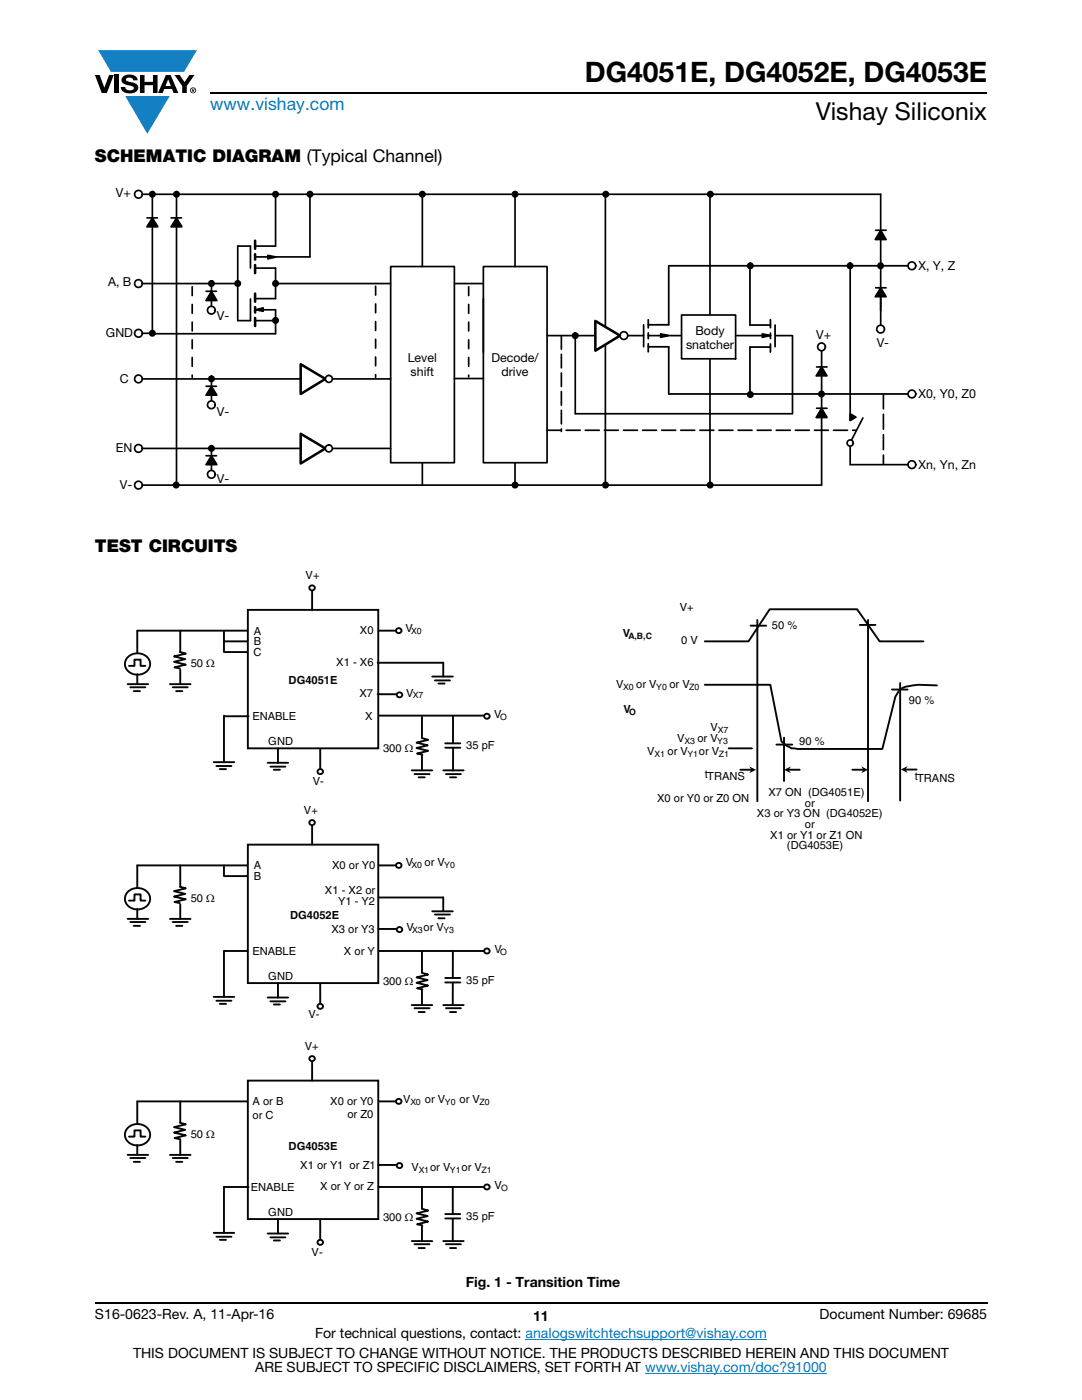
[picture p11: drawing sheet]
<svg xmlns="http://www.w3.org/2000/svg" width="216mm" height="279mm" viewBox="0 0 216 279" stroke-linecap="round" stroke-linejoin="round" font-family="sans-serif">
<g fill="#147fc3">
<path d="M19.6 10h19.7l-2.6 4.3h-1.1h-13.5z"/>
<path d="M25 19.2h8.9l-4.5 7.5z"/>
</g>
<g fill="#000">
<path d="M18.9 15h1l.9 2.5 1-2.5h.9l-1.4 3.6h-1zM22.9 15h.9v3.6h-.9zM24.6 15.3a2.1 2.1 0 0 1 2.8 .3l.1 .4h-.9a.79 .79 0 0 0-.7-.5 .79 .79 0 0 0-.8 .4l.3 .3 1 .2a1.08 1.08 0 0 1 1.2 1 1.08 1.08 0 0 1-1.1 1.2 1.73 1.73 0 0 1-2.4-1.2h.9a.96 .96 0 0 0 .8 .6 .96 .96 0 0 0 .9-.4 1.31 1.31 0 0 0-1.2-.6 1.03 1.03 0 0 1-1.1-.6 1.03 1.03 0 0 1 .2-1.1zM27.9 15h.9v1.3h1.7v-1.3h.9v3.6h-.9v-1.6h-1.7v1.6h-.9zM34.8 15h1.1l.9 1.4 1-1.4h1l-1.5 2.2v1.4h-.9v-1.4z"/>
<path d="M33.6 15.9l.5 1.3h-1.1zM33.1 15l-1.6 3.6h1l.3-.8h1.5l.3 .8h1l-1.6-3.6z"/>
<path d="M38.4 17.8h.2v.2h-.2zM38.3 17.7v.7h.1v-.3l.4 .3-.2-.3 .2-.2-.1-.2z"/>
<path d="M38.1 18a.46 .46 0 0 1 .9 0 .46 .46 0 0 1-.9 0zM37.9 18a.6 .6 0 0 0 1.2 0 .6 .6 0 0 0-1.2 0z"/>
</g>
<path d="M42 18.6h155M18.9 260h178.1" fill="none" stroke="#000" stroke-width=".36"/>
<path d="M104.9 267.3h48.1M128.7 274h36.3" fill="none" stroke="#007ec4" stroke-width=".2"/>
<path d="M21.1 37.2h173.7v60.9h-173.7z" fill="#fff"/>
<path d="M28.4 75.6h31.6M128.4 64.8v4.4M129.4 67h6.4M133.4 66.9l-1.6-.3v.7l1.4-.3M147 67h6.8" fill="none" stroke="#000" stroke-width=".34"/>
<path d="M129.4 64.8h4M129.4 63.8v1.6M129.4 66.4v1.2M129.4 68.6v1.6M129.4 69.2h4M133.5 78.6h47.7" fill="none" stroke="#000" stroke-width=".35"/>
<path d="M131.8 66.6l1.6 .3-1.6 .4z" fill="#000"/>
<path d="M176.3 78.6v14.1" fill="none" stroke="#000" stroke-width=".34" stroke-dasharray="3 1.1"/>
<circle cx="182" cy="78.6" r=".77" fill="#fff"/>
<g fill="none" stroke="#000" stroke-width=".34">
<path d="M28.4 38.8h147.3M120.8 38.8v58M141.7 38.8v23.9M109.2 67h9.6M125.3 67h3.1M141.7 71.6v25.2M154.8 67h3.2"/>
<circle cx="182" cy="78.6" r=".77"/>
</g>
<path d="M133.4 69.2v9.4" fill="none" stroke="#000" stroke-width=".35"/>
<circle cx="124.5" cy="67" r=".77" fill="#fff"/>
<g fill="none" stroke="#000" stroke-width=".34">
<path d="M102.8 38.8v14.4M96.4 53.2h12.8v39.1h-12.8zM55 61.8v4.8M153.7 66.9l-1.6-.3v.7l1.4-.3"/>
<circle cx="124.5" cy="67" r=".77"/>
</g>
<path d="M149.6 53.2v11.7h4.1M181.2 53h-47.7l-.1 11.8M149.6 69.3h4.1M149.6 69.3v9.2M153.7 63.8v1.6M153.7 66.5v1.1M153.7 68.6v1.7M154.7 64.9v4.3" fill="none" stroke="#000" stroke-width=".35"/>
<path d="M152.1 66.6l1.6 .3-1.6 .4z" fill="#000"/>
<circle cx="182" cy="53" r=".77" fill="#fff"/>
<g fill="none" stroke="#000" stroke-width=".34">
<path d="M162.9 73.2h2.1M162.9 75h2.1l-1.1-1.8-1 1.8M163.9 70v8.6"/>
<circle cx="182" cy="53" r=".77"/>
</g>
<path d="M163.9 73.2l1.1 1.8h-2.1z" fill="#000"/>
<circle cx="163.9" cy="69.2" r=".77" fill="#fff"/>
<g fill="none" stroke="#000" stroke-width=".34">
<path d="M169.6 53v30.9M169.6 89.1v3.6M172.2 83.4l-2.6 4.9"/>
<circle cx="163.9" cy="69.2" r=".77"/>
</g>
<circle cx="169.6" cy="88.4" r=".62" fill="#fff"/>
<g fill="none" stroke="#000" stroke-width=".34">
<path d="M163.9 78.6v18.2M162.9 81.5h2.1M162.9 83.3h2.1l-1.1-1.8-1 1.8M169.6 82.6v1.3M169.6 92.7h11.6M169.7 82.6l1.1 .6-1.2 .7"/>
<circle cx="169.6" cy="88.4" r=".62"/>
</g>
<path d="M163.9 81.5l1.1 1.8h-2.1zM169.7 82.6l1.1 .6-1.2 .7z" fill="#000"/>
<path d="M109.2 85.9h61.5" fill="none" stroke="#000" stroke-width=".34" stroke-dasharray="2.8 1"/>
<circle cx="182" cy="92.7" r=".77" fill="#fff"/>
<g fill="none" stroke="#000" stroke-width=".34">
<path d="M174.7 59.2l1-1.8 1.1 1.8h-2.1M174.7 57.4h2.1"/>
<circle cx="182" cy="92.7" r=".77"/>
</g>
<path d="M175.7 57.4l1.1 1.8h-2.1z" fill="#000"/>
<circle cx="175.7" cy="65.7" r=".77" fill="#fff"/>
<g fill="none" stroke="#000" stroke-width=".34">
<path d="M55 38.8v10.3h-4.1M84.3 38.8v14.4M175.7 38.8v26.1M28.4 56.6h19M50 53.5v-4.4h-2.6v14.9h2.6v-4.3M50.9 53.5h4.1v6.1h-4.1M50.9 51.3h10.9M55 51.3l-1.6-.3v.7l1.4-.4M55 56.6h23M78 53.2h12.7v39.1h-12.7zM90.7 56.6h5.7M96.4 59.6v10.7"/>
<path d="M174.7 47.8l1-1.8 1.1 1.8h-2.1M174.7 46h2.1M41.1 77.1h2.1M41.2 78.9h2.1l-1.1-1.8-1.1 1.8M42.2 75.6v4.4M50.9 64h4.1M50.9 61.8h4.1M51 61.8l1.5-.4v.7l-1.4-.3M114.8 67v15.6h43.2M158.1 67v15.6M28.4 96.8h135.5M84.3 92.3v4.5"/>
<path d="M102.8 92.3v4.5"/>
<circle cx="175.7" cy="65.7" r=".77"/>
</g>
<path d="M53.4 51l1.6 .3-1.6 .4zM175.7 46l1.1 1.8h-2.1zM42.2 77.1l1.1 1.8h-2.1zM51 61.8l1.5-.4v.7z" fill="#000"/>
<path d="M112 67v19.1" fill="none" stroke="#000" stroke-width=".34" stroke-dasharray="2.7 1"/>
<path d="M74.9 57.1v18.2M93.5 57.2v18" fill="none" stroke="#000" stroke-width=".34" stroke-dasharray="1.8 1.8"/>
<path d="M50.9 48v1.7M50.9 50.7v1.1M50.9 52.9v1.6M50.9 58.6v1.6M50.9 61.3v1.1M50.9 63.4v1.7" fill="none" stroke="#000" stroke-width=".51"/>
<circle cx="42.2" cy="80.8" r=".77" fill="#fff"/>
<circle cx="42.2" cy="80.8" r=".77" fill="none" stroke="#000" stroke-width=".34"/>
<path d="M60 72.7l4.9 2.9-4.9 3z" fill="#fff"/>
<path d="M60 72.7l4.9 2.9-4.9 3z" fill="none" stroke="#000" stroke-width=".51"/>
<circle cx="65.6" cy="75.6" r=".69" fill="#fff"/>
<g fill="none" stroke="#000" stroke-width=".34">
<path d="M61.8 38.8v12.5M66.4 75.6h11.6M90.7 75.5h5.7"/>
<circle cx="65.6" cy="75.6" r=".69"/>
</g>
<circle cx="27.6" cy="56.6" r=".77" fill="#fff"/>
<circle cx="27.6" cy="56.6" r=".77" fill="none" stroke="#000" stroke-width=".34"/>
<circle cx="27.6" cy="75.6" r=".77" fill="#fff"/>
<circle cx="27.6" cy="75.6" r=".77" fill="none" stroke="#000" stroke-width=".34"/>
<path d="M38.4 57.2v18.1" fill="none" stroke="#000" stroke-width=".34" stroke-dasharray="1.8 1.8"/>
<path d="M118.8 64l4.9 3-4.9 3z" fill="#fff"/>
<path d="M118.8 64l4.9 3-4.9 3z" fill="none" stroke="#000" stroke-width=".51"/>
<path d="M41.1 60l1.1-1.9 1.1 1.9h-2.1M41.1 58.1h2.1M42.2 56.5v4.6" fill="none" stroke="#000" stroke-width=".34"/>
<path d="M42.2 58.1l1.1 1.9h-2.1z" fill="#000"/>
<circle cx="42.2" cy="61.9" r=".77" fill="#fff"/>
<g fill="none" stroke="#000" stroke-width=".34">
<path d="M28.4 66.5h2.1"/>
<circle cx="42.2" cy="61.9" r=".77"/>
</g>
<circle cx="27.6" cy="66.5" r=".77" fill="#fff"/>
<g fill="none" stroke="#000" stroke-width=".34">
<path d="M28.4 89.5h31.6M41.1 91h2.1M41.2 92.7h2.1l-1.1-1.7-1.1 1.7M42.2 89.6v4.3"/>
<circle cx="27.6" cy="66.5" r=".77"/>
</g>
<path d="M42.2 91l1.1 1.7h-2.1z" fill="#000"/>
<circle cx="42.2" cy="94.7" r=".77" fill="#fff"/>
<circle cx="42.2" cy="94.7" r=".77" fill="none" stroke="#000" stroke-width=".34"/>
<path d="M60 86.6l4.9 2.9-4.9 3z" fill="#fff"/>
<path d="M60 86.6l4.9 2.9-4.9 3z" fill="none" stroke="#000" stroke-width=".51"/>
<circle cx="65.6" cy="89.5" r=".69" fill="#fff"/>
<g fill="none" stroke="#000" stroke-width=".34">
<path d="M66.4 89.5h11.5"/>
<circle cx="65.6" cy="89.5" r=".69"/>
</g>
<circle cx="27.6" cy="89.5" r=".77" fill="#fff"/>
<circle cx="27.6" cy="89.5" r=".77" fill="none" stroke="#000" stroke-width=".34"/>
<circle cx="27.6" cy="38.8" r=".77" fill="#fff"/>
<circle cx="27.6" cy="38.8" r=".77" fill="none" stroke="#000" stroke-width=".34"/>
<circle cx="27.6" cy="96.8" r=".77" fill="#fff"/>
<g fill="none" stroke="#000" stroke-width=".34">
<path d="M30.4 38.8v27.8h24.6M35.2 38.8v58M29.3 45.3l1.1-1.8 1.1 1.8h-2.1M29.3 43.5h2.1M34.1 45.3l1.1-1.8 1.1 1.8h-2.1M34.1 43.5h2.1M136 62.9h10.8v8.7h-10.8z"/>
<circle cx="30.4" cy="38.8" r=".53"/>
<circle cx="35.2" cy="38.8" r=".53"/>
<circle cx="55" cy="38.8" r=".53"/>
<circle cx="61.8" cy="38.8" r=".53"/>
<circle cx="84.3" cy="38.8" r=".53"/>
<circle cx="102.8" cy="38.8" r=".53"/>
<circle cx="120.9" cy="38.8" r=".53"/>
<circle cx="141.7" cy="38.8" r=".53"/>
<circle cx="42.2" cy="56.6" r=".53"/>
<circle cx="47.4" cy="56.6" r=".53"/>
<circle cx="55" cy="56.6" r=".53"/>
<circle cx="149.7" cy="53" r=".53"/>
<circle cx="169.6" cy="53" r=".53"/>
<circle cx="175.7" cy="53" r=".53"/>
<circle cx="30.4" cy="66.5" r=".53"/>
<circle cx="42.2" cy="75.6" r=".53"/>
<circle cx="55" cy="64" r=".53"/>
<circle cx="114.8" cy="67" r=".53"/>
<circle cx="149.7" cy="78.7" r=".53"/>
<circle cx="163.9" cy="78.6" r=".53"/>
<circle cx="27.6" cy="96.8" r=".77"/>
<circle cx="35.1" cy="96.8" r=".53"/>
<circle cx="42.2" cy="89.5" r=".53"/>
<circle cx="102.8" cy="96.8" r=".53"/>
<circle cx="120.8" cy="96.8" r=".53"/>
<circle cx="141.7" cy="96.8" r=".53"/>
</g>
<g fill="#000">
<path d="M30.4 43.5l1.1 1.8h-2.1zM35.2 43.5l1.1 1.8h-2.1z"/>
<circle cx="30.4" cy="38.8" r=".53"/>
<circle cx="35.2" cy="38.8" r=".53"/>
<circle cx="84.3" cy="38.8" r=".53"/>
<circle cx="102.8" cy="38.8" r=".53"/>
<circle cx="120.9" cy="38.8" r=".53"/>
<circle cx="141.7" cy="38.8" r=".53"/>
<circle cx="42.2" cy="56.6" r=".53"/>
<circle cx="47.4" cy="56.6" r=".53"/>
<circle cx="55" cy="56.6" r=".53"/>
<circle cx="149.7" cy="53" r=".53"/>
<circle cx="169.6" cy="53" r=".53"/>
<circle cx="175.7" cy="53" r=".53"/>
<circle cx="30.4" cy="66.5" r=".53"/>
<circle cx="42.2" cy="75.6" r=".53"/>
<circle cx="55" cy="64" r=".53"/>
<circle cx="114.8" cy="67" r=".53"/>
<circle cx="149.7" cy="78.7" r=".53"/>
<circle cx="163.9" cy="78.6" r=".53"/>
<circle cx="35.1" cy="96.8" r=".53"/>
<circle cx="42.2" cy="89.5" r=".53"/>
<circle cx="102.8" cy="96.8" r=".53"/>
<circle cx="120.8" cy="96.8" r=".53"/>
<circle cx="141.7" cy="96.8" r=".53"/>
</g>
<g fill="#000">
<circle cx="55" cy="38.8" r=".53"/>
<circle cx="61.8" cy="38.8" r=".53"/>
</g>
<path d="M24.7 113.6h165.8v137.6h-165.8z" fill="#fff"/>
<path d="M27.4 125.9h22.1M35.9 130.1l1.2 .3-2.4 .6 2.3 .5-2.3 .6 2.4 .5-2.3 .6 1.1 .2" fill="none" stroke="#050504" stroke-width=".38"/>
<path d="M25.5 131.2a2.62 2.62 0 0 1 2.6-.7 2.62 2.62 0 0 1 1.9 2 2.55 2.55 0 0 1-2.6 2.2 2.55 2.55 0 0 1-2.5-2.2l.1-.5z" fill-rule="evenodd" fill="#fff"/>
<g fill="none" stroke="#050504" stroke-width=".38">
<path d="M25.5 136.5h4.1M25.5 131.2a2.62 2.62 0 0 1 2.6-.7 2.62 2.62 0 0 1 1.9 2 2.55 2.55 0 0 1-2.6 2.2 2.55 2.55 0 0 1-2.5-2.2l.1-.5zM25.7 132.9h1.1v-1.3h1.3v1.3h.9M26 137.2h3M26.7 137.9h1.2M27.4 125.9v4.4M27.4 134.5v2M33.9 136.5h4.1M34.5 137.2h3M35.1 137.9h1.3M36 125.9v4.2M36 133.7v2.8"/>
<path d="M44.7 125.9v4.1M44.7 128h4.9M44.7 130.1h4.9"/>
</g>
<path d="M49.5 121.7h26v27.6h-26z" fill="#fff"/>
<path d="M62.3 117.3v4.4M49.5 121.7h26v27.6h-26z" fill="none" stroke="#050504" stroke-width=".38"/>
<circle cx="62.2" cy="117.3" r=".53" fill="#fff"/>
<g fill="none" stroke="#050504" stroke-width=".38">
<path d="M42.6 152.1h4.1M43.2 152.9h3M43.9 153.5h1.2M44.7 142.8v9.3M44.7 142.9h4.9M53.4 152.2h4.1M54 153h3M54.6 153.6h1.3M55.5 149.3v2.9M63.9 149.5v4.4"/>
<circle cx="62.2" cy="117.3" r=".53"/>
</g>
<circle cx="63.9" cy="154" r=".53" fill="#fff"/>
<g fill="none" stroke="#050504" stroke-width=".38">
<path d="M75.4 132.3h13v2.7M75.4 138.5h3.9M75.6 125.9h4M86.2 135h4.2M86.8 135.8h3M87.5 136.4h1.2M75.6 142.8h21.4"/>
<circle cx="63.9" cy="154" r=".53"/>
</g>
<circle cx="79.5" cy="125.9" r=".53" fill="#fff"/>
<circle cx="79.5" cy="125.9" r=".53" fill="none" stroke="#050504" stroke-width=".38"/>
<circle cx="79.7" cy="138.7" r=".53" fill="#fff"/>
<g fill="none" stroke="#050504" stroke-width=".38">
<path d="M82.2 153.7h4M82.7 154.5h3M83.5 155.1h1.3M84.2 143.1v4.2M84.2 150.6v3.1M84.3 147.3l1.1 .3-2.3 .6 2.2 .5-2.2 .6 2.3 .5-2.2 .6 1.1 .2M88.4 153.7h4.1M88.8 149.2h3M88.8 148.4h3M89 154.5h3M89.8 155.1h1.2M90.4 142.9v5.3"/>
<path d="M90.4 149.3v4.5"/>
<circle cx="79.7" cy="138.7" r=".53"/>
</g>
<circle cx="97.1" cy="142.9" r=".53" fill="#fff"/>
<g fill="none" stroke="#050504" stroke-width=".38">
<path d="M27.4 172.7h22.1M35.9 177l1.2 .3-2.4 .6 2.3 .5-2.3 .5 2.4 .6-2.3 .5 1.1 .2"/>
<circle cx="97.1" cy="142.9" r=".53"/>
</g>
<path d="M25.5 178a2.62 2.62 0 0 1 2.6-.7 2.62 2.62 0 0 1 1.9 2.1 2.55 2.55 0 0 1-2.6 2.1 2.55 2.55 0 0 1-2.5-2.1l.1-.5z" fill-rule="evenodd" fill="#fff"/>
<g fill="none" stroke="#050504" stroke-width=".38">
<path d="M25.5 178a2.62 2.62 0 0 1 2.6-.7 2.62 2.62 0 0 1 1.9 2.1 2.55 2.55 0 0 1-2.6 2.1 2.55 2.55 0 0 1-2.5-2.1l.1-.5zM25.7 179.7h1.1v-1.2h1.3v1.2h.9M27.4 172.7v4.4M36 172.7v4.3M44.7 172.7v2.1h4.9M25.5 183.4h4.1M26 184h3M26.7 184.8h1.2M27.4 181.4v2M33.9 183.4h4.1M34.5 184h3M35.1 184.8h1.3"/>
<path d="M36 180.5v2.9"/>
</g>
<path d="M49.5 168.6h26v27.6h-26z" fill="#fff"/>
<path d="M49.5 168.6h26v27.6h-26zM62.3 164.2v4.4" fill="none" stroke="#050504" stroke-width=".38"/>
<circle cx="62.2" cy="164.2" r=".53" fill="#fff"/>
<g fill="none" stroke="#050504" stroke-width=".38">
<path d="M42.6 199h4.1M43.2 199.7h3M49.4 189.8h-4.7v9.2M53.4 199.1h4.1M54 199.8h3M55.5 196.2v2.9M63.9 196.3v4.4M43.9 200.3h1.2M54.6 200.5h1.3"/>
<circle cx="62.2" cy="164.2" r=".53"/>
</g>
<circle cx="63.9" cy="200.8" r=".53" fill="#fff"/>
<g fill="none" stroke="#050504" stroke-width=".38">
<path d="M75.5 179.1h12.9M75.6 172.7h4M88.4 179.1v2.8M75.5 185.4h3.9M75.6 189.8h21.4M86.2 181.9h4.2M86.8 182.5h3M87.5 183.3h1.2"/>
<circle cx="63.9" cy="200.8" r=".53"/>
</g>
<circle cx="79.5" cy="172.7" r=".53" fill="#fff"/>
<circle cx="79.5" cy="172.7" r=".53" fill="none" stroke="#050504" stroke-width=".38"/>
<circle cx="79.7" cy="185.5" r=".53" fill="#fff"/>
<g fill="none" stroke="#050504" stroke-width=".38">
<path d="M84.2 189.9v4.3M84.2 197.5v3.1M84.3 194.2l1.1 .3-2.3 .6 2.2 .5-2.2 .5 2.3 .6-2.2 .5 1.1 .3M88.8 196.1h3M88.8 195.2h3M90.4 196.2l-.1 4.4M90.4 189.9v5.3M82.2 200.6h4M82.7 201.2h3M83.5 202h1.3M88.4 200.6h4.1M89 201.2h3"/>
<path d="M89.8 202h1.2"/>
<circle cx="79.7" cy="185.5" r=".53"/>
</g>
<circle cx="97.1" cy="189.8" r=".53" fill="#fff"/>
<g fill="none" stroke="#050504" stroke-width=".38">
<path d="M27.4 219.8h22.1M35.9 224.1l1.2 .3-2.4 .5 2.3 .6-2.3 .5 2.4 .6-2.3 .5 1.1 .3"/>
<circle cx="97.1" cy="189.8" r=".53"/>
</g>
<path d="M25.5 225.1a2.62 2.62 0 0 1 2.6-.7 2.62 2.62 0 0 1 1.9 2.1 2.55 2.55 0 0 1-2.6 2.1 2.55 2.55 0 0 1-2.5-2.1l.1-.5z" fill-rule="evenodd" fill="#fff"/>
<path d="M27.4 219.8v4.4M36 219.8v4.3M25.5 230.5h4.1M25.5 225.1a2.62 2.62 0 0 1 2.6-.7 2.62 2.62 0 0 1 1.9 2.1 2.55 2.55 0 0 1-2.6 2.1 2.55 2.55 0 0 1-2.5-2.1l.1-.5zM25.7 226.8h1.1v-1.2h1.3v1.2h.9M26 231.1h3M26.7 231.9h1.2M27.4 228.5v2M33.9 230.5h4.1M34.5 231.1h3M35.1 231.9h1.3M36 227.4v3.1" fill="none" stroke="#050504" stroke-width=".38"/>
<path d="M49.5 215.7h26v27.6h-26z" fill="#fff"/>
<path d="M49.5 215.7h26v27.6h-26zM62.3 211.3v4.4" fill="none" stroke="#050504" stroke-width=".38"/>
<circle cx="62.2" cy="211.3" r=".53" fill="#fff"/>
<g fill="none" stroke="#050504" stroke-width=".38">
<path d="M44.7 236.8v9.3M44.7 236.9h4.9M42.6 246.1h4.1M43.2 246.8h3M43.9 247.4h1.2M53.4 246.2h4.1M54 246.9h3M54.6 247.6h1.3M55.5 243.3v2.9M63.9 243.4v4.4"/>
<circle cx="62.2" cy="211.3" r=".53"/>
</g>
<circle cx="63.9" cy="247.9" r=".53" fill="#fff"/>
<g fill="none" stroke="#050504" stroke-width=".38">
<path d="M75.6 219.8h4M75.5 232.5h3.8M75.6 236.9h21.4"/>
<circle cx="63.9" cy="247.9" r=".53"/>
</g>
<circle cx="79.5" cy="219.8" r=".53" fill="#fff"/>
<circle cx="79.5" cy="219.8" r=".53" fill="none" stroke="#050504" stroke-width=".38"/>
<circle cx="79.7" cy="232.6" r=".53" fill="#fff"/>
<g fill="none" stroke="#050504" stroke-width=".38">
<path d="M84.2 237v4.3M90.3 236.9l.1 5.4M82.2 247.7h4M82.7 248.3h3M83.5 249.1h1.3M84.2 244.6v3.1M84.3 241.3l1.1 .3-2.3 .6 2.2 .5-2.2 .5 2.3 .6-2.2 .5 1.1 .3M88.4 247.7h4.1M88.8 243.2h3M88.8 242.3h3M89 248.3h3M89.8 249.1h1.2"/>
<path d="M90.4 243.3l-.1 4.4"/>
<circle cx="79.7" cy="232.6" r=".53"/>
</g>
<circle cx="97.1" cy="236.9" r=".53" fill="#fff"/>
<g fill="none" stroke="#050504" stroke-width=".38">
<path d="M140.6 128h8.8l4.2-6.4h17.4l4.5 6.4h8.7M149.8 124.9h3.1M147.7 153.6h2.3"/>
<circle cx="97.1" cy="236.9" r=".53"/>
</g>
<path d="M149.5 153l1.4 .6-1.4 .7 .4-.7z" fill-rule="evenodd" fill="#050504"/>
<path d="M140.6 136.7h13.1l2.2 11.1 1.1 1 .9 .5 1.3 .2h16.9l2.6-10.4a3.4 3.4 0 0 1 3.3-2.3l1.3-.1 3.7 .1M151.1 123.7v36.2M171.6 124.7h3.1M173.2 123.7v36.2M154.9 148.6h3.2M156.4 147.2v8.7M170.1 153.6h2.2" fill="none" stroke="#050504" stroke-width=".38"/>
<path d="M171.9 153l1.3 .6-1.3 .7 .4-.7z" fill-rule="evenodd" fill="#050504"/>
<path d="M157.3 153.6h2.3" fill="none" stroke="#050504" stroke-width=".38"/>
<path d="M156.5 153.6l1.3-.6-.4 .6 .4 .7z" fill-rule="evenodd" fill="#050504"/>
<path d="M178 137.6h3.1M179.6 136.3v23.5M145.4 149.3h4.6M180.6 153.6h2.3" fill="none" stroke="#050504" stroke-width=".38"/>
<path d="M179.7 153.6l1.4-.7-.4 .7 .4 .6z" fill-rule="evenodd" fill="#050504"/>
<text font-size="5.6" x="116.7" y="16.4">DG4051E, DG4052E, DG4053E</text>
<text font-size="4.9" x="162.8" y="24">Vishay Siliconix</text>
<text font-size="3.5" fill="#007ec4" x="42" y="21.9">www.vishay.com</text>
<g font-size="3.5">
<text x="18.9" y="32.3">SCHEMATIC DIAGRAM (Typical Channel)</text>
<text x="18.9" y="110.2">TEST CIRCUITS</text>
</g>
<g font-size="2.8">
<text x="92.9" y="256.8">Fig. 1 - Transition Time</text>
<text x="18.9" y="263.3">S16-0623-Rev. A, 11-Apr-16</text>
<text x="106.4" y="263.6">11</text>
<text x="163.6" y="263.3">Document Number: 69685</text>
<text x="62.9" y="267.1">For technical questions, contact: analogswitchtechsupport@vishay.com</text>
<text x="26.5" y="271">THIS DOCUMENT IS SUBJECT TO CHANGE WITHOUT NOTICE. THE PRODUCTS DESCRIBED HEREIN AND THIS DOCUMENT</text>
<text x="50.9" y="273.8">ARE SUBJECT TO SPECIFIC DISCLAIMERS, SET FORTH AT www.vishay.com/doc?91000</text>
</g>
<g font-size="2.5">
<text x="23.1" y="39.3">V+</text>
<text x="183.3" y="53.8">X, Y, Z</text>
<text x="21.6" y="57.1">A, B</text>
<text x="43.3" y="63.9">V-</text>
<text x="21.1" y="67.3">GND</text>
<text x="136.9" y="69.7">snatcher</text>
<text x="138.8" y="66.8">Body</text>
<text x="162.9" y="67.6">V+</text>
<text x="174.9" y="69.2">V-</text>
<text x="23.9" y="76.4">C</text>
<text x="81.4" y="72.2">Level</text>
<text x="81.9" y="75.1">shift</text>
<text x="98.1" y="72.2">Decode/</text>
<text x="100.1" y="75.1">drive</text>
<text x="43.3" y="83">V-</text>
<text x="183.3" y="79.4">X0, Y0, Z0</text>
<text x="23.1" y="90.3">EN</text>
<text x="183.3" y="93.6">Xn, Yn, Zn</text>
<text x="23.9" y="97.6">V-</text>
<text x="43.3" y="96.4">V-</text>
</g>
<g font-size="2.2" fill="#050504">
<text x="61" y="115.5">V+</text>
<text x="135.7" y="121.9">V+</text>
<text x="154" y="125.5">50 %</text>
<text x="50.6" y="130.9">C</text>
<text x="50.7" y="126.6">A</text>
<text x="50.7" y="128.8">B</text>
<text x="71.8" y="126.6">X0</text>
<text x="80.9" y="126.1">V</text>
<text x="124.3" y="127.2">V</text>
<text x="135.9" y="128.5">0 V</text>
<text x="38.1" y="133.1">50 Ω</text>
<text x="57.6" y="136.5">DG4051E</text>
<text x="67.1" y="132.9">X1 - X6</text>
<text x="122.9" y="137.3">V</text>
<text x="127" y="137.3">or V</text>
<text x="133.6" y="137.3">or V</text>
<text x="50.4" y="143.8">ENABLE</text>
<text x="71.7" y="139.1">X7</text>
<text x="72.9" y="143.6">X</text>
<text x="81" y="139">V</text>
<text x="98.6" y="143.3">V</text>
<text x="124.4" y="142.2">V</text>
<text x="181.4" y="140.5">90 %</text>
<text x="53.5" y="148.7">GND</text>
<text x="76.4" y="150">300 Ω</text>
<text x="93" y="149.5">35 pF</text>
<text x="135.1" y="148.2">V</text>
<text x="139.2" y="148.2">or V</text>
<text x="141.8" y="145.9">V</text>
<text x="159.5" y="148.7">90 %</text>
<text x="129.1" y="150.6">V</text>
<text x="133.2" y="150.6">or V</text>
<text x="139.5" y="150.6">or V</text>
<text x="140.6" y="155.3">tTRANS</text>
<text x="182.5" y="155.7">tTRANS</text>
<text x="62.4" y="156.7">V-</text>
<text x="131.1" y="160">X0 or Y0 or Z0 ON</text>
<text x="153.3" y="158.9">X7 ON (DG4051E)</text>
<text x="160.6" y="161">or</text>
<text x="60.7" y="162.4">V+</text>
<text x="151" y="163.1">X3 or Y3 ON (DG4052E)</text>
<text x="153.7" y="167.4">X1 or Y1 or Z1 ON</text>
<text x="160.6" y="165.3">or</text>
<text x="50.7" y="173.5">A</text>
<text x="66.3" y="173.4">X0 or Y0</text>
<text x="81" y="172.9">V</text>
<text x="84.7" y="172.9">or V</text>
<text x="157" y="169.5">(DG4053E)</text>
<text x="38.1" y="179.9">50 Ω</text>
<text x="50.7" y="175.6">B</text>
<text x="64.8" y="178.4">X1 - X2 or</text>
<text x="57.9" y="183.3">DG4052E</text>
<text x="67.5" y="180.6">Y1 - Y2</text>
<text x="81.1" y="185.7">V</text>
<text x="84.5" y="185.7">or V</text>
<text x="50.4" y="190.6">ENABLE</text>
<text x="66.1" y="186.1">X3 or Y3</text>
<text x="68.6" y="190.6">X or Y</text>
<text x="98.6" y="190.1">V</text>
<text x="53.5" y="195.5">GND</text>
<text x="76.4" y="196.5">300 Ω</text>
<text x="93" y="196.4">35 pF</text>
<text x="61.6" y="203.3">V-</text>
<text x="60.8" y="209.5">V+</text>
<text x="50.4" y="220.6">A or B</text>
<text x="65.9" y="220.5">X0 or Y0</text>
<text x="80.4" y="220.1">V</text>
<text x="84.8" y="220.1">or V</text>
<text x="91.7" y="220.1">or V</text>
<text x="38.1" y="227">50 Ω</text>
<text x="50.4" y="223.3">or C</text>
<text x="69.3" y="223.2">or Z0</text>
<text x="57.6" y="229.5">DG4053E</text>
<text x="59.9" y="233.2">X1 or Y1 or Z1</text>
<text x="82.1" y="233.6">V</text>
<text x="85.8" y="233.6">or V</text>
<text x="92.1" y="233.6">or V</text>
<text x="50" y="237.7">ENABLE</text>
<text x="63.9" y="237.6">X or Y or Z</text>
<text x="98.6" y="237.2">V</text>
<text x="53.5" y="242.6">GND</text>
<text x="76.4" y="243.6">300 Ω</text>
<text x="93" y="243.4">35 pF</text>
<text x="62.2" y="250.7">V-</text>
</g>
<g font-size="1.7" fill="#050504">
<text x="82" y="126.4">X0</text>
<text x="125.4" y="127.6">A,B,C</text>
<text x="124.4" y="137.7">X0</text>
<text x="130.9" y="137.7">Y0</text>
<text x="137.5" y="137.7">Z0</text>
<text x="82.4" y="139.4">X7</text>
<text x="99.8" y="143.7">O</text>
<text x="125.5" y="142.6">O</text>
<text x="136.6" y="148.5">X3</text>
<text x="143.1" y="148.5">Y3</text>
<text x="143.2" y="146.3">X7</text>
<text x="130.6" y="151">X1</text>
<text x="137.2" y="151">Y1</text>
<text x="143.4" y="151">Z1</text>
<text x="82.1" y="173.3">X0</text>
<text x="88.7" y="173.3">Y0</text>
<text x="82.3" y="186.1">X3</text>
<text x="88.5" y="186.1">Y3</text>
<text x="99.8" y="190.5">O</text>
<text x="81.9" y="220.5">X0</text>
<text x="88.8" y="220.5">Y0</text>
<text x="95.7" y="220.5">Z0</text>
<text x="83.5" y="234">X1</text>
<text x="89.8" y="234">Y1</text>
<text x="96.1" y="234">Z1</text>
<text x="100" y="237.6">O</text>
</g>
</svg>
